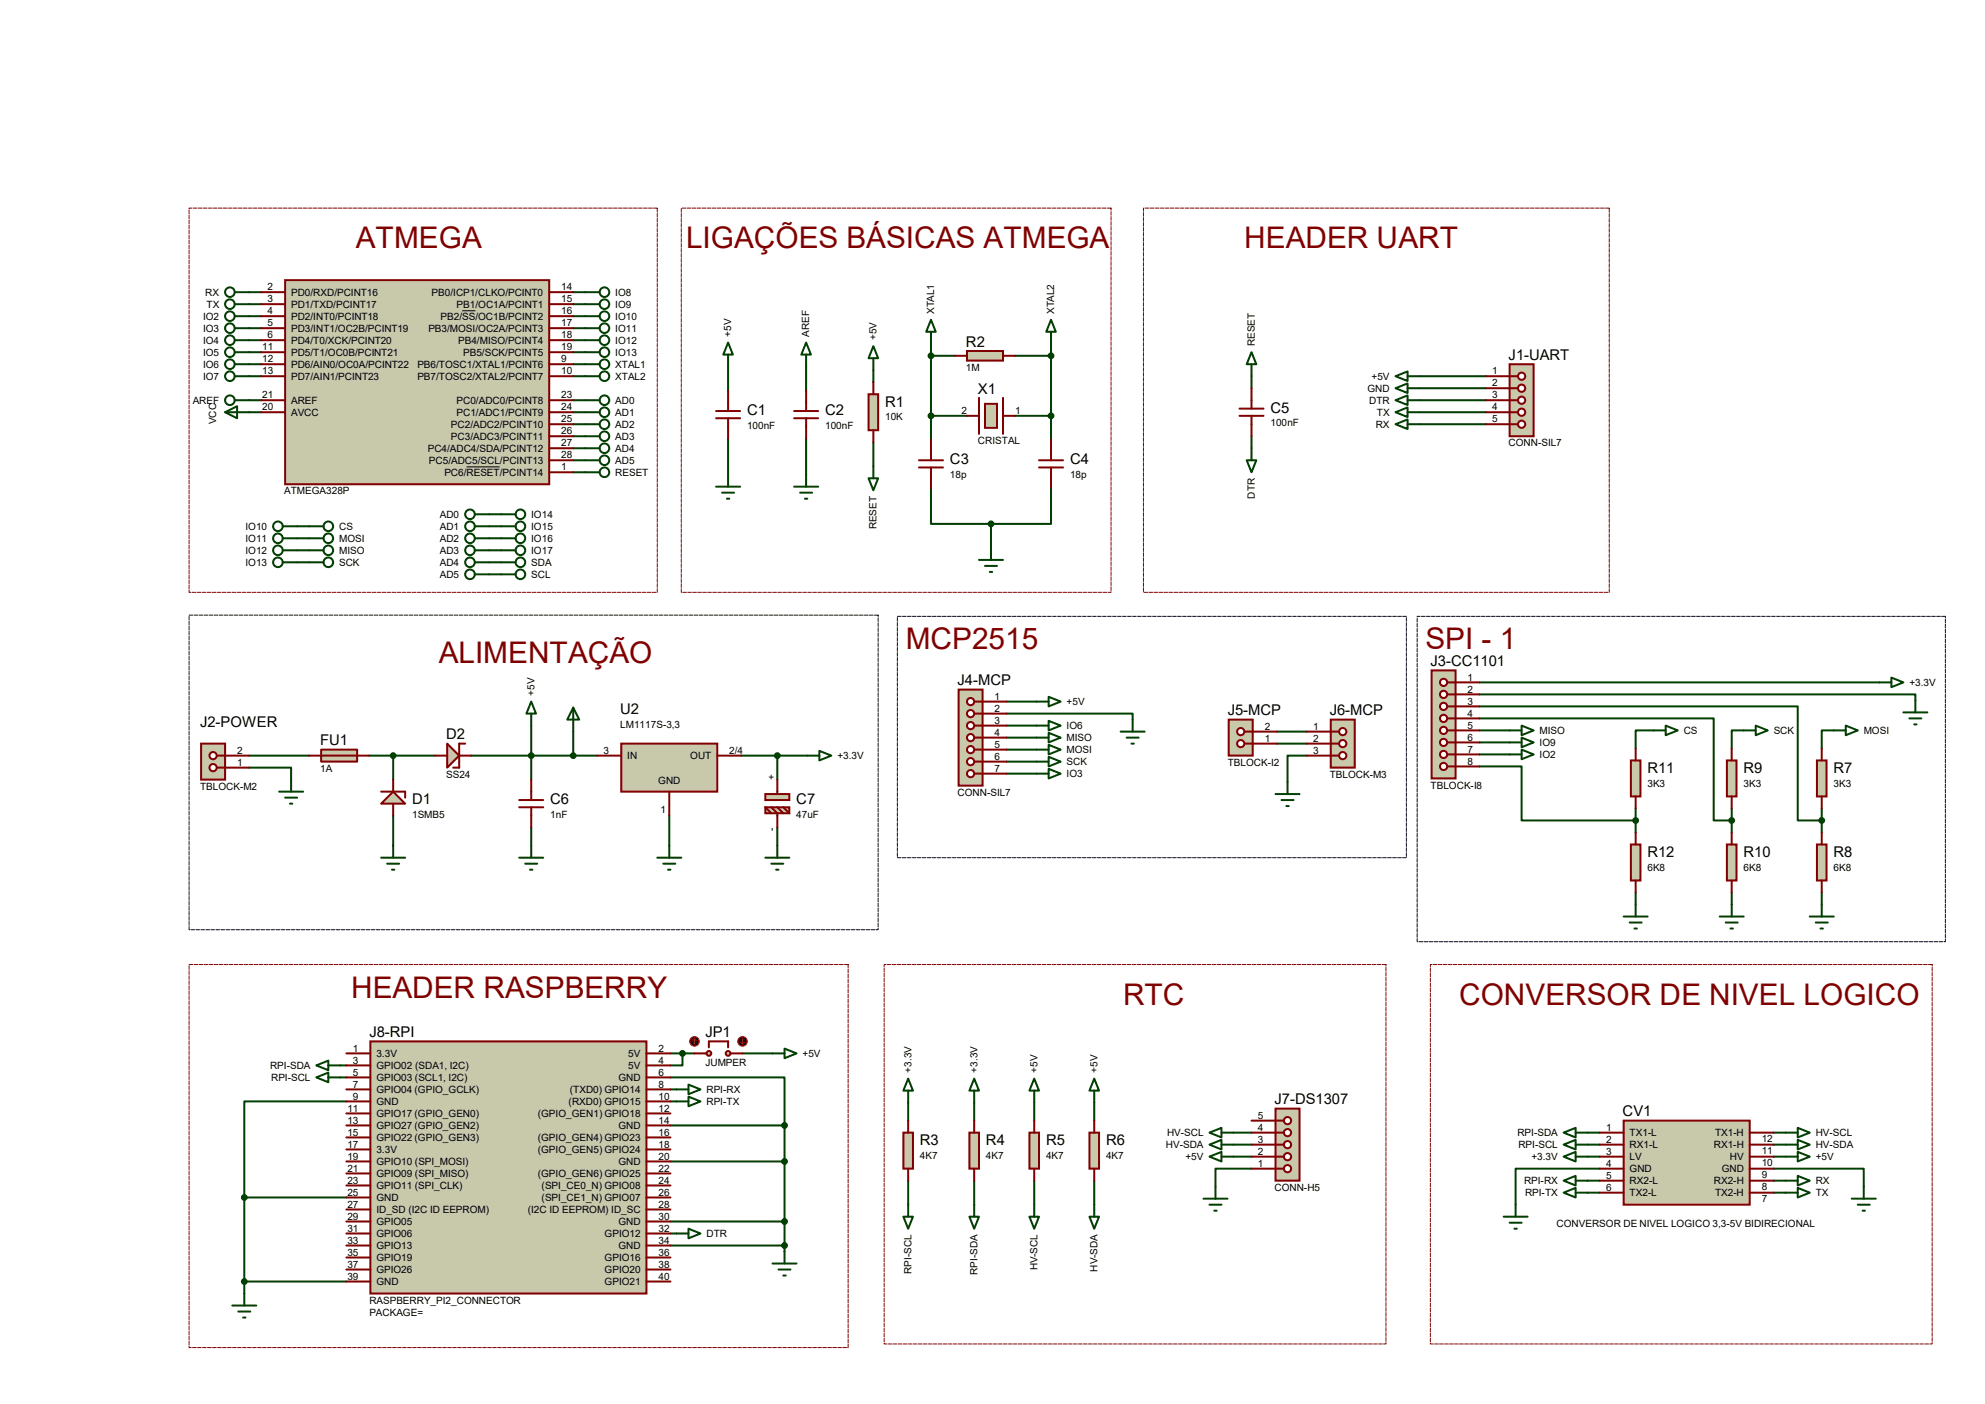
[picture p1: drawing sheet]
<svg xmlns="http://www.w3.org/2000/svg" width="420mm" height="297mm" viewBox="0 0 420 297" stroke-linecap="round" stroke-linejoin="round" font-family="sans-serif">
<g fill="none" stroke="#004000" stroke-width=".42">
<path d="M52.7 79.6h2.5M52.7 77h2.5M52.7 74.5h2.5M52.7 72h2.5M52.7 69.4h2.5M52.7 66.9h2.5M52.7 61.8h2.5M52.7 64.3h2.5M121.3 79.6h2.5M121.3 77h2.5M121.3 74.5h2.5M121.3 72h2.5"/>
<path d="M121.3 69.4h2.5M121.3 66.9h2.5M121.3 61.8h2.5M121.3 64.3h2.5M154.1 77.6v5M170.6 77.6v5M184.8 78.3v2.6M197 72.7v20.3M197 75.3h5.1M214.8 75.3h7.6M222.4 72.7v20.3M264.8 79.6v2.5"/>
<path d="M300.4 79.6h13.9M52.7 87.2h2.5M52.7 84.7h2.5M121.3 87.2h2.5M121.3 89.7h2.5M121.3 84.7h2.5M121.3 92.3h2.5M121.3 94.8h2.5M121.3 97.4h2.5M121.3 99.9h2.5M154.1 92.8v7.6M170.6 92.8v7.6"/>
<path d="M184.8 93.6v5M197 88h7.6M214.8 88h7.6M264.8 92.3v2.5M300.4 82.1h13.9M300.4 87.2h13.9M300.4 89.7h13.9M300.4 84.7h13.9M62.9 111.3h2.5M62.9 113.9h2.5M62.9 116.4h2.5M62.9 119h2.5"/>
<path d="M103.5 111.3h2.5M103.5 113.9h2.5M103.5 116.4h2.5M103.5 119h2.5M103.5 108.8h2.5M197 103.2v7.6h12.7M209.7 110.8v5.1M222.4 103.2v7.6h-12.7M103.5 121.5h2.5M52.7 159.9h12.7M78.1 159.9h14M83.2 159.9v5"/>
<path d="M99.7 159.9h26.7M112.4 153.5v11.4M121.3 154.8v5.1M156.8 159.9h14M164.5 159.9v5M213 151h26.6v1.2M213 148.4h6.3M213 153.5h6.3M213 156h6.3M213 158.6h6.3M270.1 154.8h6.4M270.1 157.3h6.4"/>
<path d="M276.5 159.9h-4.1v5.5M313.1 146.9h92.2v1.3M313.1 149.4h67.3v24.2h5M313.1 152h49.5v21.6h3.8M313.1 144.4h84.5M313.1 154.5h6.3M313.1 157.1h6.3M313.1 159.6h6.3M349.9 154.5h-3.8v3.8M368.9 154.5h-2.5v3.8M388 154.5h-2.6v3.8M52.7 162.4h8.9v2.5"/>
<path d="M83.2 172.6v6.3M112.4 175.1v3.8M141.6 172.6v6.3M164.5 175.1v3.8M213 161.1h6.3M213 163.7h6.3M313.1 162.1h8.8v11.5h24.2M346.1 171v5.1M366.4 171v5.1M385.4 171v5.1M346.1 188.8v2.5M366.4 188.8v2.5"/>
<path d="M385.4 188.8v2.5M72 225.4h1.3M72 227.9h1.3M73.3 233h-21.6v20.3M141.9 227.9h24.1v10.2M141.9 222.8h5M141.9 238.1h24.1M141.9 230.5h1.2M141.9 233h1.2M144.4 222.8v2.6h-2.5M157.1 222.8h6.3M166 238.1v26.7"/>
<path d="M192.2 233.3v3.8M206.1 233.3v3.8M218.8 233.3v3.8M231.5 233.3v3.8M261 239.6h3.8M335.9 239.6h2.6M375.3 239.6h2.5M51.7 253.3v20.3M51.7 253.3h21.6M141.9 245.7h24.1M141.9 258.4h24.1M192.2 249.8v5"/>
<path d="M206.1 249.8v5M218.8 249.8v5M231.5 249.8v5M261 244.7h3.8M261 242.1h3.8M264.8 247.2h-7.6v3.8M335.9 244.7h2.6M335.9 242.1h2.6M335.9 252.3h2.6M335.9 249.8h2.6M338.5 247.2h-17.8v7.6M375.3 247.2h19v3.8"/>
<path d="M375.3 244.7h2.5M375.3 242.1h2.5M375.3 252.3h2.5M375.3 249.8h2.5M51.7 271.1h21.6M141.9 263.5h24.1M141.9 260.9h1.2"/>
</g>
<path d="M78.4 220.3h58.4v53.3h-58.4z" fill="#c8c8aa" stroke="#800000" stroke-width=".42"/>
<g fill="none" stroke="#800000" stroke-width=".42">
<path d="M73.3 222.8h5.1M73.3 225.4h5.1M73.3 227.9h5.1M73.3 230.5h5.1M73.3 233h5.1M73.3 235.5h5.1M73.3 238.1h5.1M136.8 222.8h5.1M136.8 225.4h5.1M136.8 227.9h5.1M136.8 230.5h5.1M136.8 233h5.1"/>
<path d="M136.8 235.5h5.1M136.8 238.1h5.1M73.3 240.6h5.1M73.3 243.2h5.1M73.3 245.7h5.1M73.3 248.2h5.1M73.3 250.8h5.1M73.3 253.3h5.1M73.3 255.9h5.1M73.3 258.4h5.1M136.8 240.6h5.1M136.8 243.2h5.1"/>
<path d="M136.8 245.7h5.1M136.8 248.2h5.1M136.8 250.8h5.1M136.8 253.3h5.1M136.8 255.9h5.1M136.8 258.4h5.1M73.3 260.9h5.1M73.3 263.5h5.1M73.3 266h5.1M73.3 268.6h5.1M73.3 271.1h5.1M136.8 260.9h5.1"/>
<path d="M136.8 263.5h5.1M136.8 266h5.1M136.8 268.6h5.1M136.8 271.1h5.1"/>
</g>
<path d="M299.8 130.4h111.8v68.8h-111.8z" fill="none" stroke="#000040" stroke-width=".21" stroke-dasharray=".8 .3"/>
<path d="M302.9 141.8h5.1v22.9h-5.1z" fill="#c8c8aa" stroke="#800000" stroke-width=".42"/>
<path d="M306.2 144.4h1.8" fill="none" stroke="#800000" stroke-width=".42"/>
<circle cx="305.4" cy="144.4" r=".76" fill="#fff" stroke="#800000" stroke-width=".42"/>
<path d="M306.2 146.9h1.8" fill="none" stroke="#800000" stroke-width=".42"/>
<circle cx="305.4" cy="146.9" r=".76" fill="#fff" stroke="#800000" stroke-width=".42"/>
<path d="M306.2 149.4h1.8" fill="none" stroke="#800000" stroke-width=".42"/>
<circle cx="305.4" cy="149.4" r=".76" fill="#fff" stroke="#800000" stroke-width=".42"/>
<path d="M306.2 152h1.8" fill="none" stroke="#800000" stroke-width=".42"/>
<circle cx="305.4" cy="152" r=".76" fill="#fff" stroke="#800000" stroke-width=".42"/>
<path d="M306.2 154.5h1.8" fill="none" stroke="#800000" stroke-width=".42"/>
<circle cx="305.4" cy="154.5" r=".76" fill="#fff" stroke="#800000" stroke-width=".42"/>
<path d="M306.2 157.1h1.8" fill="none" stroke="#800000" stroke-width=".42"/>
<circle cx="305.4" cy="157.1" r=".76" fill="#fff" stroke="#800000" stroke-width=".42"/>
<path d="M306.2 159.6h1.8" fill="none" stroke="#800000" stroke-width=".42"/>
<circle cx="305.4" cy="159.6" r=".76" fill="#fff" stroke="#800000" stroke-width=".42"/>
<path d="M306.2 162.1h1.8" fill="none" stroke="#800000" stroke-width=".42"/>
<circle cx="305.4" cy="162.1" r=".76" fill="#fff" stroke="#800000" stroke-width=".42"/>
<path d="M308 144.4h5.1M308 146.9h5.1M308 149.4h5.1M308 152h5.1M308 154.5h5.1M308 157.1h5.1M308 159.6h5.1M308 162.1h5.1" fill="none" stroke="#800000" stroke-width=".42"/>
<g fill="none" stroke="#004000" stroke-width=".42">
<path d="M319.4 154.5h2.5M319.4 157.1h2.5M319.4 159.6h2.5M321.9 153.5l2.6 1-2.6 1zM321.9 156l2.6 1.1-2.6 1zM321.9 158.6l2.6 1-2.6 1zM349.9 154.5h2.5M352.4 153.5l2.6 1-2.6 1zM368.9 154.5h2.6M371.5 153.5l2.5 1-2.5 1zM388 154.5h2.5M390.5 153.5l2.6 1-2.6 1z"/>
<path d="M397.6 144.4h2.6M400.2 143.3l2.5 1.1-2.5 1zM402.7 150.7h5.1M404 152h2.5M405 153.2h.5M405.3 148.2v2.5"/>
</g>
<path d="M241.9 44h98.6v81.3h-98.6z" fill="none" stroke="#800000" stroke-width=".21" stroke-dasharray=".8 .3"/>
<path d="M319.4 77h5.1v15.3h-5.1z" fill="#c8c8aa" stroke="#800000" stroke-width=".42"/>
<path d="M319.4 79.6h1.8" fill="none" stroke="#800000" stroke-width=".42"/>
<circle cx="321.9" cy="79.6" r=".76" fill="#fff" stroke="#800000" stroke-width=".42"/>
<path d="M319.4 82.1h1.8" fill="none" stroke="#800000" stroke-width=".42"/>
<circle cx="321.9" cy="82.1" r=".76" fill="#fff" stroke="#800000" stroke-width=".42"/>
<path d="M319.4 84.7h1.8" fill="none" stroke="#800000" stroke-width=".42"/>
<circle cx="321.9" cy="84.7" r=".76" fill="#fff" stroke="#800000" stroke-width=".42"/>
<path d="M319.4 87.2h1.8" fill="none" stroke="#800000" stroke-width=".42"/>
<circle cx="321.9" cy="87.2" r=".76" fill="#fff" stroke="#800000" stroke-width=".42"/>
<path d="M319.4 89.7h1.8" fill="none" stroke="#800000" stroke-width=".42"/>
<circle cx="321.9" cy="89.7" r=".76" fill="#fff" stroke="#800000" stroke-width=".42"/>
<path d="M314.3 79.6h5.1M262.3 88h5M262.3 86.4h5M264.8 82.1v4.3M264.8 88v4.3M314.3 82.1h5.1M314.3 84.7h5.1M314.3 87.2h5.1M314.3 89.7h5.1" fill="none" stroke="#800000" stroke-width=".42"/>
<path d="M264.8 74.5l1 2.5h-2zM264.8 77v2.6M295.3 79.6l2.5-1v2zM297.8 79.6h2.6M295.3 82.1l2.5-1v2zM295.3 87.2l2.5-1v2zM295.3 89.7l2.5-1v2.1zM297.8 82.1h2.6M297.8 87.2h2.6M297.8 89.7h2.6" fill="none" stroke="#004000" stroke-width=".42"/>
<path d="M60.3 59.3h55.9v43.1h-55.9z" fill="#c8c8aa" stroke="#800000" stroke-width=".42"/>
<g fill="none" stroke="#800000" stroke-width=".42">
<path d="M55.2 61.8h5.1M55.2 64.3h5.1M55.2 69.4h5.1M55.2 66.9h5.1M55.2 77h5.1M55.2 74.5h5.1M55.2 72h5.1M55.2 79.6h5.1M116.2 61.8h5.1M116.2 64.3h5.1M116.2 69.4h5.1M116.2 66.9h5.1"/>
<path d="M116.2 77h5.1M116.2 74.5h5.1M116.2 72h5.1M116.2 79.6h5.1M55.2 87.2h5.1M55.2 84.7h5.1M116.2 99.9h5.1M116.2 97.4h5.1M116.2 94.8h5.1M116.2 92.3h5.1M116.2 89.7h5.1M116.2 87.2h5.1"/>
<path d="M116.2 84.7h5.1"/>
</g>
<path d="M97.8 65.7h2.8M98.7 98.8h7" fill="none" stroke="#000" stroke-width=".21"/>
<g fill="none" stroke="#004000" stroke-width=".42">
<path d="M49.7 79.6h3M49.7 77h3M49.7 74.5h3M49.7 72h3M49.7 69.4h3M49.7 66.9h3M123.8 74.5h3.1M123.8 72h3.1M123.8 69.4h3.1M123.8 66.9h3.1M123.8 61.8h3.1M123.8 64.3h3.1"/>
<path d="M47.6 87.2l2.6-1.3v2.6zM47.6 87.2h5.1M49.7 84.7h3M123.8 84.7h3.1M123.8 87.2h3.1M123.8 89.7h3.1M123.8 92.3h3.1M123.8 94.8h3.1M123.8 97.4h3.1M123.8 99.9h3.1M59.8 111.3h3.1M59.8 113.9h3.1"/>
<path d="M59.8 116.4h3.1M59.8 119h3.1M65.4 111.3h3.1M65.4 113.9h3.1M65.4 116.4h3.1M65.4 119h3.1M100.5 111.3h3M100.5 113.9h3M100.5 116.4h3M100.5 119h3M100.5 108.8h3M106 111.3h3.1"/>
<path d="M106 113.9h3.1M106 116.4h3.1M106 119h3.1M106 108.8h3.1M100.5 121.5h3M106 121.5h3.1"/>
<circle cx="48.6" cy="69.4" r="1.02"/>
<circle cx="48.6" cy="66.9" r="1.02"/>
<circle cx="48.6" cy="72" r="1.02"/>
<circle cx="48.6" cy="74.5" r="1.02"/>
<circle cx="48.6" cy="79.6" r="1.02"/>
<circle cx="48.6" cy="77" r="1.02"/>
<circle cx="127.9" cy="61.8" r="1.02"/>
<circle cx="127.9" cy="64.3" r="1.02"/>
<circle cx="127.9" cy="74.5" r="1.02"/>
<circle cx="127.9" cy="66.9" r="1.02"/>
<circle cx="127.9" cy="72" r="1.02"/>
<circle cx="127.9" cy="69.4" r="1.02"/>
<circle cx="48.6" cy="84.7" r="1.02"/>
<circle cx="127.9" cy="97.4" r="1.02"/>
<circle cx="127.9" cy="94.8" r="1.02"/>
<circle cx="127.9" cy="84.7" r="1.02"/>
<circle cx="127.9" cy="89.7" r="1.02"/>
<circle cx="127.9" cy="87.2" r="1.02"/>
<circle cx="127.9" cy="92.3" r="1.02"/>
<circle cx="127.9" cy="99.9" r="1.02"/>
<circle cx="58.8" cy="111.3" r="1.02"/>
<circle cx="58.8" cy="113.9" r="1.02"/>
<circle cx="58.8" cy="116.4" r="1.02"/>
<circle cx="58.8" cy="119" r="1.02"/>
<circle cx="69.5" cy="113.9" r="1.02"/>
<circle cx="69.5" cy="119" r="1.02"/>
<circle cx="69.5" cy="111.3" r="1.02"/>
<circle cx="69.5" cy="116.4" r="1.02"/>
<circle cx="99.4" cy="116.4" r="1.02"/>
<circle cx="99.4" cy="108.8" r="1.02"/>
<circle cx="99.4" cy="119" r="1.02"/>
<circle cx="99.4" cy="113.9" r="1.02"/>
<circle cx="99.4" cy="111.3" r="1.02"/>
<circle cx="110.1" cy="111.3" r="1.02"/>
<circle cx="110.1" cy="113.9" r="1.02"/>
<circle cx="110.1" cy="108.8" r="1.02"/>
<circle cx="110.1" cy="116.4" r="1.02"/>
<circle cx="110.1" cy="119" r="1.02"/>
<circle cx="99.4" cy="121.5" r="1.02"/>
<circle cx="110.1" cy="121.5" r="1.02"/>
</g>
<path d="M40 44h99.1v81.3h-99.1z" fill="none" stroke="#800000" stroke-width=".21" stroke-dasharray=".8 .3"/>
<path d="M183.8 83.4h2v7.6h-2z" fill="#c8c8aa" stroke="#800000" stroke-width=".42"/>
<g fill="none" stroke="#800000" stroke-width=".42">
<path d="M151.5 87h5.1M151.5 88.5h5.1M154.1 82.6v4.4M154.1 88.5v4.3M184.8 80.9v2.5M184.8 91v2.6M194.4 98.9h5.1M194.4 97.4h5.1M197 93v4.4M197 98.9v4.3M207.1 84.2v7.6M212.2 84.2v7.6"/>
<path d="M219.8 98.9h5.1M219.8 97.4h5.1M222.4 93v4.4M222.4 98.9v4.3"/>
</g>
<path d="M154.1 72.5l1 2.5h-2.1zM154.1 75v2.6M184.8 73.2l1 2.6h-2zM184.8 75.8v2.5M184.8 98.6v2.6M151.5 103h5.1M152.8 104.2h2.5M153.8 105.5h.5M154.1 100.4v2.6M183.8 101.2h2l-1 2.5z" fill="none" stroke="#004000" stroke-width=".42"/>
<path d="M208.4 85.4h2.5v5.1h-2.5z" fill="#c8c8aa" stroke="#800000" stroke-width=".42"/>
<path d="M204.6 88h2.5M212.2 88h2.6" fill="none" stroke="#800000" stroke-width=".42"/>
<path d="M197 67.6l1 2.6h-2zM197 70.2v2.5M222.4 67.6l1 2.6h-2zM222.4 70.2v2.5M207.1 118.4h5.1M208.4 119.7h2.5M209.7 115.9v2.5M209.4 121h.5" fill="none" stroke="#004000" stroke-width=".42"/>
<g fill="#004000" stroke="#004000" stroke-width=".42">
<circle cx="209.7" cy="110.8" r=".51"/>
<circle cx="222.4" cy="88" r=".51"/>
<circle cx="197" cy="88" r=".51"/>
</g>
<path d="M204.6 74.3h7.6v2h-7.6z" fill="#c8c8aa" stroke="#800000" stroke-width=".42"/>
<path d="M202.1 75.3h2.5M212.2 75.3h2.6M168 87h5.1M168 88.5h5.1M170.6 82.6v4.4M170.6 88.5v4.3M150 221.6v-1.3h4.1v1.3" fill="none" stroke="#800000" stroke-width=".42"/>
<g fill="#004000" stroke="#004000" stroke-width=".42">
<circle cx="197" cy="75.3" r=".51"/>
<circle cx="222.4" cy="75.3" r=".51"/>
</g>
<g fill="none" stroke="#004000" stroke-width=".42">
<path d="M49.7 61.8h3M49.7 64.3h3M123.8 77h3.1M123.8 79.6h3.1M170.6 72.5l1 2.5h-2.1zM170.6 75v2.6M168 103h5.1M169.3 104.2h2.5M170.3 105.5h.5M170.6 100.4v2.6"/>
<circle cx="48.6" cy="61.8" r="1.02"/>
<circle cx="48.6" cy="64.3" r="1.02"/>
<circle cx="127.9" cy="77" r="1.02"/>
<circle cx="127.9" cy="79.6" r="1.02"/>
</g>
<path d="M144.1 44h91v81.3h-91zM40 204h139.5v81.1h-139.5z" fill="none" stroke="#800000" stroke-width=".21" stroke-dasharray=".8 .3"/>
<g fill="#c8c8aa" stroke="#800000" stroke-width=".42">
<circle cx="150" cy="222.8" r=".51"/>
<circle cx="154.1" cy="222.8" r=".51"/>
</g>
<path d="M146.9 222.8h2.6M154.6 222.8h2.5" fill="none" stroke="#800000" stroke-width=".42"/>
<circle cx="146.9" cy="220.3" r="1.02" fill="#400000" stroke="#f00" stroke-width=".21"/>
<path d="M146.9 219.8l-.2 .2M146.9 219.8l.3 .2M146.9 219.8v1" fill="none" stroke="#f00" stroke-width=".21"/>
<circle cx="157.1" cy="220.3" r="1.02" fill="#400000" stroke="#f00" stroke-width=".21"/>
<path d="M157.1 219.8v1M156.8 220.6l.3 .2M157.4 220.6l-.3 .2" fill="none" stroke="#f00" stroke-width=".21"/>
<circle cx="144.4" cy="222.8" r=".51" fill="#004000" stroke="#004000" stroke-width=".42"/>
<path d="M163.4 222.8h2.6M166 221.8l2.5 1-2.5 1.1z" fill="none" stroke="#004000" stroke-width=".42"/>
<path d="M269.9 234.5h5.1v15.3h-5.1z" fill="#c8c8aa" stroke="#800000" stroke-width=".42"/>
<path d="M269.9 247.2h1.8" fill="none" stroke="#800000" stroke-width=".42"/>
<circle cx="272.4" cy="244.7" r=".76" fill="#fff" stroke="#800000" stroke-width=".42"/>
<path d="M269.9 244.7h1.8" fill="none" stroke="#800000" stroke-width=".42"/>
<circle cx="272.4" cy="242.1" r=".76" fill="#fff" stroke="#800000" stroke-width=".42"/>
<path d="M269.9 242.1h1.8" fill="none" stroke="#800000" stroke-width=".42"/>
<circle cx="272.4" cy="239.6" r=".76" fill="#fff" stroke="#800000" stroke-width=".42"/>
<path d="M269.9 239.6h1.8" fill="none" stroke="#800000" stroke-width=".42"/>
<circle cx="272.4" cy="237.1" r=".76" fill="#fff" stroke="#800000" stroke-width=".42"/>
<path d="M269.9 237.1h1.8" fill="none" stroke="#800000" stroke-width=".42"/>
<circle cx="272.4" cy="247.2" r=".76" fill="#fff" stroke="#800000" stroke-width=".42"/>
<path d="M264.8 239.6h5.1M264.8 237.1h5.1M264.8 247.2h5.1M264.8 244.7h5.1M264.8 242.1h5.1" fill="none" stroke="#800000" stroke-width=".42"/>
<path d="M254.6 253.6h5.1M255.9 244.7l2.5-1v2zM255.9 254.8h2.5M256.9 256.1h.5M257.2 251v2.6M258.4 244.7h2.6" fill="none" stroke="#004000" stroke-width=".42"/>
<path d="M343.5 237.1h26.7v17.7h-26.7z" fill="#c8c8aa" stroke="#800000" stroke-width=".42"/>
<path d="M338.5 239.6h5M370.2 239.6h5.1M338.5 242.1h5M338.5 244.7h5M338.5 247.2h5M338.5 249.8h5M338.5 252.3h5M370.2 242.1h5.1M370.2 244.7h5.1M370.2 247.2h5.1M370.2 249.8h5.1M370.2 252.3h5.1" fill="none" stroke="#800000" stroke-width=".42"/>
<g fill="none" stroke="#004000" stroke-width=".42">
<path d="M263.8 97.4h2l-1 2.5zM264.8 94.8v2.6M295.3 84.7l2.5-1v2zM297.8 84.7h2.6M255.9 239.6l2.5-1v2zM258.4 239.6h2.6M330.8 239.6l2.6-1v2zM333.4 239.6h2.5M377.8 239.6h2.6M380.4 238.6l2.5 1-2.5 1zM145.7 259.9l2.5 1-2.5 1.1zM255.9 242.1l2.5-1v2.1z"/>
<path d="M258.4 242.1h2.6M318.1 257.4h5.1M319.4 258.7h2.5M320.4 259.9h.5M320.7 254.8v2.6M330.8 242.1l2.6-1v2.1zM330.8 244.7l2.6-1v2zM333.4 244.7h2.5M333.4 242.1h2.5M377.8 244.7h2.6M377.8 242.1h2.6M380.4 243.7l2.5 1-2.5 1z"/>
<path d="M380.4 241.1l2.5 1-2.5 1.1zM391.8 253.6h5.1M393.1 254.8h2.5M394.1 256.1h.5M394.3 251v2.6M49.1 276.2h5.1M50.4 277.5h2.6M51.4 278.7h.5M51.7 273.6v2.6M143.1 260.9h2.6M163.4 267.3h5.1M164.7 268.6h2.6"/>
<path d="M165.7 269.8h.5M166 264.8v2.5"/>
</g>
<path d="M187.1 204h106.1v80.3h-106.1z" fill="none" stroke="#800000" stroke-width=".21" stroke-dasharray=".8 .3"/>
<g fill="#004000" stroke="#004000" stroke-width=".42">
<circle cx="166" cy="245.7" r=".51"/>
<circle cx="166" cy="263.5" r=".51"/>
<circle cx="166" cy="238.1" r=".51"/>
<circle cx="51.7" cy="271.1" r=".51"/>
</g>
<path d="M191.1 239.6h2.1v7.6h-2.1z" fill="#c8c8aa" stroke="#800000" stroke-width=".42"/>
<path d="M192.2 237.1v2.5M192.2 247.2v2.6" fill="none" stroke="#800000" stroke-width=".42"/>
<path d="M205.1 239.6h2v7.6h-2z" fill="#c8c8aa" stroke="#800000" stroke-width=".42"/>
<path d="M206.1 237.1v2.5M206.1 247.2v2.6" fill="none" stroke="#800000" stroke-width=".42"/>
<path d="M217.8 239.6h2v7.6h-2z" fill="#c8c8aa" stroke="#800000" stroke-width=".42"/>
<path d="M218.8 237.1v2.5M218.8 247.2v2.6" fill="none" stroke="#800000" stroke-width=".42"/>
<path d="M230.5 239.6h2v7.6h-2z" fill="#c8c8aa" stroke="#800000" stroke-width=".42"/>
<path d="M231.5 237.1v2.5M231.5 247.2v2.6" fill="none" stroke="#800000" stroke-width=".42"/>
<g fill="none" stroke="#004000" stroke-width=".42">
<path d="M59.1 167.5h5M60.3 168.7h2.6M61.3 170h.5M61.6 164.9v2.6M66.9 225.4l2.6-1v2zM66.9 227.9l2.6-1v2zM69.5 225.4h2.5M69.5 227.9h2.5M143.1 230.5h2.6M143.1 233h2.6M145.7 229.4l2.5 1.1-2.5 1zM145.7 232l2.5 1-2.5 1z"/>
<path d="M192.2 228.2l1 2.5h-2.1zM192.2 230.7v2.6M206.1 228.2l1 2.5h-2zM206.1 230.7v2.6M218.8 228.2l1 2.5h-2zM218.8 230.7v2.6M231.5 228.2l1 2.5h-2zM231.5 230.7v2.6M191.1 257.4h2.1l-1 2.5zM192.2 254.8v2.6M205.1 257.4h2l-1 2.5zM206.1 254.8v2.6"/>
<path d="M217.8 257.4h2l-1 2.5zM218.8 254.8v2.6M230.5 257.4h2l-1 2.5zM231.5 254.8v2.6"/>
</g>
<path d="M40 130.1h145.8v66.6h-145.8z" fill="none" stroke="#000040" stroke-width=".21" stroke-dasharray=".8 .3"/>
<path d="M42.5 157.3h5.1v7.6h-5.1z" fill="#c8c8aa" stroke="#800000" stroke-width=".42"/>
<path d="M45.8 162.4h1.8" fill="none" stroke="#800000" stroke-width=".42"/>
<circle cx="45.1" cy="162.4" r=".76" fill="#fff" stroke="#800000" stroke-width=".42"/>
<path d="M45.8 159.9h1.8" fill="none" stroke="#800000" stroke-width=".42"/>
<circle cx="45.1" cy="159.9" r=".76" fill="#fff" stroke="#800000" stroke-width=".42"/>
<path d="M47.6 159.9h5.1M47.6 162.4h5.1" fill="none" stroke="#800000" stroke-width=".42"/>
<path d="M112.4 148.4l1 2.6h-2zM112.4 151v2.5M121.3 149.7l1.3 2.5h-2.6zM121.3 149.7v5.1M170.8 159.9h2.6M173.4 158.8l2.5 1.1-2.5 1z" fill="none" stroke="#004000" stroke-width=".42"/>
<path d="M131.4 157.3h20.4v10.2h-20.4z" fill="#c8c8aa" stroke="#800000" stroke-width=".42"/>
<path d="M126.4 159.9h5M151.8 159.9h5M109.9 170.8h5M109.9 169.2h5M112.4 164.9v4.3M112.4 170.8v4.3M141.6 167.5v5.1" fill="none" stroke="#800000" stroke-width=".42"/>
<circle cx="83.2" cy="159.9" r=".51" fill="#004000" stroke="#004000" stroke-width=".42"/>
<path d="M141.6 178.9v2.5M139.1 181.4h5M140.3 182.7h2.6M141.4 184h.5" fill="none" stroke="#004000" stroke-width=".42"/>
<g fill="#c8c8aa" stroke="#800000" stroke-width=".42">
<path d="M161.9 168h5.1v1.2h-5.1z"/>
<path d="M161.9 170.8h5.1v1.2h-5.1z"/>
</g>
<path d="M161.9 170.8l1.3 1.2M163.2 170.8l1.3 1.2v3.1M164.5 164.9v3.1M164.5 170.8l1.2 1.2M165.7 170.8l1.3 1.2" fill="none" stroke="#800000" stroke-width=".42"/>
<path d="M112.4 178.9v2.5M164.5 178.9v2.5M109.9 181.4h5M111.1 182.7h2.6M112.1 184h.5M161.9 181.4h5.1M163.2 182.7h2.5M164.2 184h.5" fill="none" stroke="#004000" stroke-width=".42"/>
<circle cx="164.5" cy="159.9" r=".51" fill="#004000" stroke="#004000" stroke-width=".42"/>
<path d="M80.6 170l2.6-2.5 2.5 2.5z" fill="#c8c8aa" stroke="#800000" stroke-width=".42"/>
<path d="M80.6 167.5h5.1v1.2M83.2 164.9v2.6M83.2 170v2.6" fill="none" stroke="#800000" stroke-width=".42"/>
<path d="M83.2 178.9v2.5M80.6 181.4h5.1M81.9 182.7h2.6M82.9 184h.5" fill="none" stroke="#004000" stroke-width=".42"/>
<path d="M67.9 158.6h7.7v2.5h-7.7z" fill="#c8c8aa" stroke="#800000" stroke-width=".42"/>
<path d="M65.4 159.9h12.7" fill="none" stroke="#800000" stroke-width=".42"/>
<path d="M94.6 157.3l2.6 2.6-2.6 2.5z" fill="#c8c8aa" stroke="#800000" stroke-width=".42"/>
<path d="M92.1 159.9h2.5M97.2 159.9h2.5M98.4 157.3h-1.2v5.1h-1.3" fill="none" stroke="#800000" stroke-width=".42"/>
<g fill="#004000" stroke="#004000" stroke-width=".42">
<circle cx="51.7" cy="253.3" r=".51"/>
<circle cx="166" cy="258.4" r=".51"/>
</g>
<path d="M189.9 130.4h107.7v51h-107.7z" fill="none" stroke="#000040" stroke-width=".21" stroke-dasharray=".8 .3"/>
<g fill="none" stroke="#004000" stroke-width=".42">
<path d="M219.3 148.4h2.6M219.3 158.6h2.6M219.3 156h2.6M219.3 153.5h2.6M221.9 147.4l2.5 1-2.5 1zM221.9 157.6l2.5 1-2.5 1zM221.9 155l2.5 1-2.5 1.1zM221.9 152.5l2.5 1-2.5 1zM237.1 154.8h5.1M238.4 156h2.5M239.4 157.3h.5M239.6 152.2v2.6"/>
<path d="M219.3 161.1h2.6M219.3 163.7h2.6M221.9 160.1l2.5 1-2.5 1zM221.9 162.6l2.5 1.1-2.5 1z"/>
</g>
<path d="M202.8 145.9h5.1v20.3h-5.1z" fill="#c8c8aa" stroke="#800000" stroke-width=".42"/>
<path d="M206.1 148.4h1.8" fill="none" stroke="#800000" stroke-width=".42"/>
<circle cx="205.4" cy="148.4" r=".76" fill="#fff" stroke="#800000" stroke-width=".42"/>
<path d="M206.1 151h1.8" fill="none" stroke="#800000" stroke-width=".42"/>
<circle cx="205.4" cy="151" r=".76" fill="#fff" stroke="#800000" stroke-width=".42"/>
<path d="M206.1 153.5h1.8" fill="none" stroke="#800000" stroke-width=".42"/>
<circle cx="205.4" cy="153.5" r=".76" fill="#fff" stroke="#800000" stroke-width=".42"/>
<path d="M206.1 156h1.8" fill="none" stroke="#800000" stroke-width=".42"/>
<circle cx="205.4" cy="156" r=".76" fill="#fff" stroke="#800000" stroke-width=".42"/>
<path d="M206.1 158.6h1.8" fill="none" stroke="#800000" stroke-width=".42"/>
<circle cx="205.4" cy="158.6" r=".76" fill="#fff" stroke="#800000" stroke-width=".42"/>
<path d="M206.1 161.1h1.8" fill="none" stroke="#800000" stroke-width=".42"/>
<circle cx="205.4" cy="161.1" r=".76" fill="#fff" stroke="#800000" stroke-width=".42"/>
<path d="M206.1 163.7h1.8" fill="none" stroke="#800000" stroke-width=".42"/>
<circle cx="205.4" cy="163.7" r=".76" fill="#fff" stroke="#800000" stroke-width=".42"/>
<path d="M207.9 148.4h5.1M207.9 151h5.1M207.9 153.5h5.1M207.9 156h5.1M207.9 158.6h5.1M207.9 161.1h5.1M207.9 163.7h5.1" fill="none" stroke="#800000" stroke-width=".42"/>
<path d="M260 152.2h5v7.7h-5z" fill="#c8c8aa" stroke="#800000" stroke-width=".42"/>
<path d="M263.3 157.3h1.7" fill="none" stroke="#800000" stroke-width=".42"/>
<circle cx="262.5" cy="157.3" r=".76" fill="#fff" stroke="#800000" stroke-width=".42"/>
<path d="M263.3 154.8h1.7" fill="none" stroke="#800000" stroke-width=".42"/>
<circle cx="262.5" cy="154.8" r=".76" fill="#fff" stroke="#800000" stroke-width=".42"/>
<path d="M265 157.3h5.1M265 154.8h5.1" fill="none" stroke="#800000" stroke-width=".42"/>
<path d="M281.6 152.2h5v10.2h-5z" fill="#c8c8aa" stroke="#800000" stroke-width=".42"/>
<path d="M281.6 154.8h1.7" fill="none" stroke="#800000" stroke-width=".42"/>
<circle cx="284.1" cy="154.8" r=".76" fill="#fff" stroke="#800000" stroke-width=".42"/>
<path d="M281.6 157.3h1.7" fill="none" stroke="#800000" stroke-width=".42"/>
<circle cx="284.1" cy="157.3" r=".76" fill="#fff" stroke="#800000" stroke-width=".42"/>
<path d="M281.6 159.9h1.7" fill="none" stroke="#800000" stroke-width=".42"/>
<circle cx="284.1" cy="159.9" r=".76" fill="#fff" stroke="#800000" stroke-width=".42"/>
<path d="M276.5 154.8h5.1M276.5 157.3h5.1M276.5 159.9h5.1" fill="none" stroke="#800000" stroke-width=".42"/>
<circle cx="112.4" cy="159.9" r=".51" fill="#004000" stroke="#004000" stroke-width=".42"/>
<path d="M269.9 168h5.1M271.1 169.2h2.6M272.2 170.5h.5M272.4 165.4v2.6" fill="none" stroke="#004000" stroke-width=".42"/>
<path d="M384.4 160.9h2.1v7.6h-2.1z" fill="#c8c8aa" stroke="#800000" stroke-width=".42"/>
<path d="M385.4 158.3v2.6M385.4 168.5v2.5" fill="none" stroke="#800000" stroke-width=".42"/>
<path d="M384.4 178.6h2.1v7.7h-2.1z" fill="#c8c8aa" stroke="#800000" stroke-width=".42"/>
<path d="M385.4 176.1v2.5M385.4 186.3v2.5" fill="none" stroke="#800000" stroke-width=".42"/>
<path d="M382.9 193.9h5.1M384.2 195.2h2.5M385.2 196.4h.5M385.4 191.3v2.6" fill="none" stroke="#004000" stroke-width=".42"/>
<circle cx="385.4" cy="173.6" r=".51" fill="#004000" stroke="#004000" stroke-width=".42"/>
<path d="M365.4 160.9h2v7.6h-2z" fill="#c8c8aa" stroke="#800000" stroke-width=".42"/>
<path d="M366.4 158.3v2.6M366.4 168.5v2.5" fill="none" stroke="#800000" stroke-width=".42"/>
<path d="M365.4 178.6h2v7.7h-2z" fill="#c8c8aa" stroke="#800000" stroke-width=".42"/>
<path d="M366.4 176.1v2.5M366.4 186.3v2.5" fill="none" stroke="#800000" stroke-width=".42"/>
<path d="M363.9 193.9h5M365.1 195.2h2.6M366.1 196.4h.5M366.4 191.3v2.6" fill="none" stroke="#004000" stroke-width=".42"/>
<circle cx="366.4" cy="173.6" r=".51" fill="#004000" stroke="#004000" stroke-width=".42"/>
<path d="M345.1 160.9h2v7.6h-2z" fill="#c8c8aa" stroke="#800000" stroke-width=".42"/>
<path d="M346.1 158.3v2.6M346.1 168.5v2.5" fill="none" stroke="#800000" stroke-width=".42"/>
<path d="M345.1 178.6h2v7.7h-2z" fill="#c8c8aa" stroke="#800000" stroke-width=".42"/>
<path d="M346.1 176.1v2.5M346.1 186.3v2.5" fill="none" stroke="#800000" stroke-width=".42"/>
<path d="M343.5 193.9h5.1M344.8 195.2h2.5M345.8 196.4h.5M346.1 191.3v2.6M330.8 252.3l2.6-1v2zM330.8 249.8l2.6-1v2zM333.4 252.3h2.5M333.4 249.8h2.5M377.8 252.3h2.6M377.8 249.8h2.6M380.4 251.3l2.5 1-2.5 1zM380.4 248.8l2.5 1-2.5 1z" fill="none" stroke="#004000" stroke-width=".42"/>
<g fill="#004000" stroke="#004000" stroke-width=".42">
<circle cx="346.1" cy="173.6" r=".51"/>
<circle cx="121.3" cy="159.9" r=".51"/>
</g>
<path d="M302.6 204h106.2v80.3h-106.2z" fill="none" stroke="#800000" stroke-width=".21" stroke-dasharray=".8 .3"/>
<g font-size="6.3" fill="#800000">
<text x="75.3" y="52.5">ATMEGA</text>
<text x="145.2" y="52.5">LIGAÇÕES BÁSICAS ATMEGA</text>
<text x="263.3" y="52.5">HEADER UART</text>
<text x="191.6" y="137.4">MCP2515</text>
<text x="301.6" y="137.4">SPI - 1</text>
<text x="92.8" y="140.2">ALIMENTAÇÃO</text>
<text x="74.3" y="211">HEADER RASPBERRY</text>
<text x="237.6" y="212.6">RTC</text>
<text x="308.7" y="212.6">CONVERSOR DE NIVEL LOGICO</text>
</g>
<g font-size="3.1">
<text x="204.4" y="73.4">R2</text>
<text x="319.2" y="76.2">J1-UART</text>
<text x="206.9" y="83.3">X1</text>
<text x="158.1" y="87.8">C1</text>
<text x="174.6" y="87.8">C2</text>
<text x="187.3" y="86">R1</text>
<text x="268.8" y="87.3">C5</text>
<text x="201" y="98.2">C3</text>
<text x="226.4" y="98.2">C4</text>
<text x="302.7" y="140.9">J3-CC1101</text>
<text x="202.6" y="145">J4-MCP</text>
<text x="42.3" y="153.9">J2-POWER</text>
<text x="131.2" y="151">U2</text>
<text x="259.8" y="151.3">J5-MCP</text>
<text x="281.3" y="151.3">J6-MCP</text>
<text x="67.7" y="157.7">FU1</text>
<text x="94.4" y="156.4">D2</text>
<text x="348.6" y="163.5">R11</text>
<text x="368.9" y="163.5">R9</text>
<text x="387.9" y="163.5">R7</text>
<text x="87.2" y="170.1">D1</text>
<text x="116.4" y="170.1">C6</text>
<text x="168.5" y="170.1">C7</text>
<text x="348.6" y="181.3">R12</text>
<text x="368.9" y="181.3">R10</text>
<text x="387.9" y="181.3">R8</text>
<text x="78.1" y="219.4">J8-RPI</text>
<text x="149.3" y="219.4">JP1</text>
<text x="269.7" y="233.6">J7-DS1307</text>
<text x="343.3" y="236.2">CV1</text>
<text x="194.6" y="242.2">R3</text>
<text x="208.6" y="242.2">R4</text>
<text x="221.3" y="242.2">R5</text>
<text x="234" y="242.2">R6</text>
</g>
<g font-size="2.1">
<text x="43.4" y="62.6">RX</text>
<text x="43.7" y="65.1">TX</text>
<text x="56.6" y="64">3</text>
<text x="56.6" y="61.4">2</text>
<text x="61.6" y="65.1">PD1/TXD/PCINT17</text>
<text x="61.6" y="62.6">PD0/RXD/PCINT16</text>
<text x="91.3" y="62.6">PB0/ICP1/CLKO/PCINT0</text>
<text x="96.6" y="65.1">PB1/OC1A/PCINT1</text>
<text x="118.7" y="61.4">14</text>
<text x="118.7" y="64">15</text>
<text x="130.2" y="62.6">IO8</text>
<text x="130.2" y="65.1">IO9</text>
<text x="43" y="70.2">IO3</text>
<text x="43" y="67.6">IO2</text>
<text x="56.6" y="71.6">6</text>
<text x="56.6" y="69">5</text>
<text x="56.6" y="66.5">4</text>
<text x="61.6" y="70.2">PD3/INT1/OC2B/PCINT19</text>
<text x="61.6" y="67.6">PD2/INT0/PCINT18</text>
<text x="90.6" y="70.2">PB3/MOSI/OC2A/PCINT3</text>
<text x="93.2" y="67.6">PB2/SS/OC1B/PCINT2</text>
<text x="118.7" y="69">17</text>
<text x="118.7" y="66.5">16</text>
<text x="118.7" y="71.6">18</text>
<text x="130.2" y="67.6">IO10</text>
<text x="130.2" y="70.2">IO11</text>
<text x="154.7" y="71.2" transform="rotate(-90 154.7 71.2)">+5V</text>
<text x="171.2" y="71.2" transform="rotate(-90 171.2 71.2)">AREF</text>
<text x="185.5" y="72" transform="rotate(-90 185.5 72)">+5V</text>
<text x="197.7" y="66.4" transform="rotate(-90 197.7 66.4)">XTAL1</text>
<text x="223.1" y="66.4" transform="rotate(-90 223.1 66.4)">XTAL2</text>
<text x="43" y="77.8">IO6</text>
<text x="43" y="75.3">IO5</text>
<text x="43" y="72.7">IO4</text>
<text x="55.5" y="76.7">12</text>
<text x="55.5" y="74.1">11</text>
<text x="61.6" y="77.8">PD6/AIN0/OC0A/PCINT22</text>
<text x="61.6" y="75.3">PD5/T1/OC0B/PCINT21</text>
<text x="61.6" y="72.7">PD4/T0/XCK/PCINT20</text>
<text x="88.3" y="77.8">PB6/TOSC1/XTAL1/PCINT6</text>
<text x="96.9" y="72.7">PB4/MISO/PCINT4</text>
<text x="98" y="75.3">PB5/SCK/PCINT5</text>
<text x="118.7" y="74.1">19</text>
<text x="118.7" y="76.7">9</text>
<text x="130.2" y="72.7">IO12</text>
<text x="130.2" y="75.3">IO13</text>
<text x="130.2" y="77.8">XTAL1</text>
<text x="265.5" y="73.2" transform="rotate(-90 265.5 73.2)">RESET</text>
<text x="43" y="80.3">IO7</text>
<text x="55.5" y="79.2">13</text>
<text x="61.6" y="80.3">PD7/AIN1/PCINT23</text>
<text x="88.3" y="80.3">PB7/TOSC2/XTAL2/PCINT7</text>
<text x="118.7" y="79.2">10</text>
<text x="130.2" y="80.3">XTAL2</text>
<text x="204.4" y="78.4">1M</text>
<text x="289.3" y="82.9">GND</text>
<text x="290.2" y="80.3">+5V</text>
<text x="315.7" y="79.2">1</text>
<text x="315.7" y="81.7">2</text>
<text x="40.8" y="85.4">AREF</text>
<text x="45.8" y="89.7" transform="rotate(-90 45.8 89.7)">VCC</text>
<text x="55.5" y="86.8">20</text>
<text x="55.5" y="84.3">21</text>
<text x="61.6" y="88">AVCC</text>
<text x="61.6" y="85.4">AREF</text>
<text x="96.6" y="88">PC1/ADC1/PCINT9</text>
<text x="96.6" y="85.4">PC0/ADC0/PCINT8</text>
<text x="118.7" y="89.4">25</text>
<text x="118.7" y="86.8">24</text>
<text x="118.7" y="84.3">23</text>
<text x="130.2" y="85.4">AD0</text>
<text x="130.2" y="88">AD1</text>
<text x="187.3" y="88.9">10K</text>
<text x="203.4" y="87.6">2</text>
<text x="214.8" y="87.6">1</text>
<text x="289.7" y="85.4">DTR</text>
<text x="291.3" y="88">TX</text>
<text x="315.7" y="84.3">3</text>
<text x="315.7" y="86.8">4</text>
<text x="315.7" y="89.4">5</text>
<text x="90.5" y="95.6">PC4/ADC4/SDA/PCINT12</text>
<text x="95.4" y="93">PC3/ADC3/PCINT11</text>
<text x="95.4" y="90.5">PC2/ADC2/PCINT10</text>
<text x="118.7" y="94.4">27</text>
<text x="118.7" y="91.9">26</text>
<text x="130.2" y="90.5">AD2</text>
<text x="130.2" y="93">AD3</text>
<text x="130.2" y="95.6">AD4</text>
<text x="158.1" y="90.7">100nF</text>
<text x="174.6" y="90.7">100nF</text>
<text x="206.9" y="93.9">CRISTAL</text>
<text x="268.8" y="90.2">100nF</text>
<text x="291.1" y="90.5">RX</text>
<text x="319.2" y="94.4">CONN-SIL7</text>
<text x="90.8" y="98.1">PC5/ADC5/SCL/PCINT13</text>
<text x="94" y="100.7">PC6/RESET/PCINT14</text>
<text x="118.7" y="99.5">1</text>
<text x="118.7" y="97">28</text>
<text x="130.2" y="98.1">AD5</text>
<text x="130.2" y="100.7">RESET</text>
<text x="201" y="101.1">18p</text>
<text x="226.4" y="101.1">18p</text>
<text x="60.1" y="104.6">ATMEGA328P</text>
<text x="265.5" y="105.5" transform="rotate(-90 265.5 105.5)">DTR</text>
<text x="51.9" y="112.1">IO10</text>
<text x="71.8" y="112.1">CS</text>
<text x="93" y="109.6">AD0</text>
<text x="93" y="112.1">AD1</text>
<text x="112.4" y="109.6">IO14</text>
<text x="112.4" y="112.1">IO15</text>
<text x="185.5" y="112" transform="rotate(-90 185.5 112)">RESET</text>
<text x="51.9" y="114.6">IO11</text>
<text x="51.9" y="117.2">IO12</text>
<text x="51.9" y="119.7">IO13</text>
<text x="71.8" y="114.6">MOSI</text>
<text x="71.8" y="117.2">MISO</text>
<text x="71.8" y="119.7">SCK</text>
<text x="93" y="114.6">AD2</text>
<text x="93" y="117.2">AD3</text>
<text x="93" y="119.7">AD4</text>
<text x="112.4" y="114.6">IO16</text>
<text x="112.4" y="117.2">IO17</text>
<text x="112.4" y="119.7">SDA</text>
<text x="93" y="122.3">AD5</text>
<text x="112.4" y="122.3">SCL</text>
<text x="310.5" y="144">1</text>
<text x="113.1" y="147.1" transform="rotate(-90 113.1 147.1)">+5V</text>
<text x="210.4" y="148">1</text>
<text x="225.7" y="149.2">+5V</text>
<text x="310.5" y="146.5">2</text>
<text x="310.5" y="149.1">3</text>
<text x="404" y="145.1">+3.3V</text>
<text x="131.2" y="154">LM1117S-3,3</text>
<text x="210.4" y="150.6">2</text>
<text x="210.4" y="153.1">3</text>
<text x="210.4" y="155.7">4</text>
<text x="225.7" y="154.3">IO6</text>
<text x="267.6" y="154.4">2</text>
<text x="277.8" y="154.4">1</text>
<text x="310.5" y="151.6">4</text>
<text x="310.5" y="154.1">5</text>
<text x="325.8" y="155.3">MISO</text>
<text x="356.2" y="155.3">CS</text>
<text x="375.3" y="155.3">SCK</text>
<text x="394.3" y="155.3">MOSI</text>
<text x="50.2" y="159.5">2</text>
<text x="127.7" y="159.5">3</text>
<text x="132.7" y="160.6">IN</text>
<text x="146" y="160.6">OUT</text>
<text x="154.3" y="159.5">2/4</text>
<text x="177.2" y="160.6">+3.3V</text>
<text x="210.4" y="158.2">5</text>
<text x="210.4" y="160.7">6</text>
<text x="225.7" y="159.3">MOSI</text>
<text x="225.7" y="161.9">SCK</text>
<text x="225.7" y="156.8">MISO</text>
<text x="267.6" y="156.9">1</text>
<text x="277.8" y="156.9">2</text>
<text x="277.8" y="159.5">3</text>
<text x="310.5" y="156.7">6</text>
<text x="310.5" y="159.2">7</text>
<text x="310.5" y="161.8">8</text>
<text x="325.8" y="157.8">IO9</text>
<text x="325.8" y="160.4">IO2</text>
<text x="42.3" y="167.1">TBLOCK-M2</text>
<text x="50.2" y="162">1</text>
<text x="67.7" y="163.3">1A</text>
<text x="94.4" y="164.5">SS24</text>
<text x="139.3" y="165.8">GND</text>
<text x="164" y="164.9" transform="rotate(-90 164 164.9)">+</text>
<text x="210.4" y="163.3">7</text>
<text x="225.7" y="164.4">IO3</text>
<text x="259.8" y="162">TBLOCK-I2</text>
<text x="281.3" y="164.5">TBLOCK-M3</text>
<text x="302.7" y="166.8">TBLOCK-I8</text>
<text x="348.6" y="166.4">3K3</text>
<text x="368.9" y="166.4">3K3</text>
<text x="387.9" y="166.4">3K3</text>
<text x="87.2" y="173">1SMB5</text>
<text x="116.4" y="173">1nF</text>
<text x="139.8" y="172">1</text>
<text x="168.5" y="173">47uF</text>
<text x="202.6" y="168.4">CONN-SIL7</text>
<text x="164" y="175.8" transform="rotate(-90 164 175.8)">-</text>
<text x="348.6" y="184.2">6K8</text>
<text x="368.9" y="184.2">6K8</text>
<text x="387.9" y="184.2">6K8</text>
<text x="57.1" y="226.1">RPI-SDA</text>
<text x="74.6" y="222.5">1</text>
<text x="74.6" y="225">3</text>
<text x="74.6" y="227.5">5</text>
<text x="79.6" y="223.6">3.3V</text>
<text x="79.6" y="226.1">GPIO02 (SDA1, I2C)</text>
<text x="132.9" y="223.6">5V</text>
<text x="132.9" y="226.1">5V</text>
<text x="139.3" y="222.5">2</text>
<text x="139.3" y="225">4</text>
<text x="139.3" y="227.5">6</text>
<text x="149.3" y="225.5">JUMPER</text>
<text x="169.8" y="223.6">+5V</text>
<text x="192.8" y="226.9" transform="rotate(-90 192.8 226.9)">+3.3V</text>
<text x="206.8" y="226.9" transform="rotate(-90 206.8 226.9)">+3.3V</text>
<text x="219.5" y="226.9" transform="rotate(-90 219.5 226.9)">+5V</text>
<text x="232.2" y="226.9" transform="rotate(-90 232.2 226.9)">+5V</text>
<text x="57.4" y="228.7">RPI-SCL</text>
<text x="74.6" y="230.1">7</text>
<text x="74.6" y="232.6">9</text>
<text x="79.6" y="228.7">GPIO03 (SCL1, I2C)</text>
<text x="79.6" y="231.2">GPIO04 (GPIO_GCLK)</text>
<text x="79.6" y="233.8">GND</text>
<text x="120.3" y="233.8">(RXD0) GPIO15</text>
<text x="120.6" y="231.2">(TXD0) GPIO14</text>
<text x="130.9" y="228.7">GND</text>
<text x="139.3" y="230.1">8</text>
<text x="139.3" y="232.6">10</text>
<text x="149.5" y="231.2">RPI-RX</text>
<text x="149.5" y="233.8">RPI-TX</text>
<text x="73.5" y="235.2">11</text>
<text x="73.5" y="237.7">13</text>
<text x="79.6" y="236.3">GPIO17 (GPIO_GEN0)</text>
<text x="79.6" y="238.8">GPIO27 (GPIO_GEN2)</text>
<text x="113.8" y="236.3">(GPIO_GEN1) GPIO18</text>
<text x="130.9" y="238.8">GND</text>
<text x="139.3" y="235.2">12</text>
<text x="139.3" y="237.7">14</text>
<text x="266.1" y="239.2">4</text>
<text x="266.1" y="236.7">5</text>
<text x="339.8" y="239.2">1</text>
<text x="73.5" y="240.2">15</text>
<text x="73.5" y="242.8">17</text>
<text x="73.5" y="245.3">19</text>
<text x="79.6" y="241.4">GPIO22 (GPIO_GEN3)</text>
<text x="79.6" y="243.9">3.3V</text>
<text x="113.8" y="241.4">(GPIO_GEN4) GPIO23</text>
<text x="113.8" y="243.9">(GPIO_GEN5) GPIO24</text>
<text x="139.3" y="240.2">16</text>
<text x="139.3" y="242.8">18</text>
<text x="139.3" y="245.3">20</text>
<text x="194.6" y="245.2">4K7</text>
<text x="208.6" y="245.2">4K7</text>
<text x="221.3" y="245.2">4K7</text>
<text x="234" y="245.2">4K7</text>
<text x="246.7" y="242.9">HV-SDA</text>
<text x="246.9" y="240.4">HV-SCL</text>
<text x="250.8" y="245.4">+5V</text>
<text x="266.1" y="244.3">2</text>
<text x="266.1" y="241.8">3</text>
<text x="321.1" y="240.4">RPI-SDA</text>
<text x="321.3" y="242.9">RPI-SCL</text>
<text x="324" y="245.4">+3.3V</text>
<text x="339.8" y="241.8">2</text>
<text x="339.8" y="244.3">3</text>
<text x="344.8" y="240.4">TX1-L</text>
<text x="344.8" y="242.9">RX1-L</text>
<text x="344.8" y="245.4">LV</text>
<text x="362.6" y="242.9">RX1-H</text>
<text x="362.9" y="240.4">TX1-H</text>
<text x="366" y="245.4">HV</text>
<text x="372.7" y="241.6">12</text>
<text x="372.7" y="244.1">11</text>
<text x="384.2" y="245.4">+5V</text>
<text x="384.2" y="242.9">HV-SDA</text>
<text x="384.2" y="240.4">HV-SCL</text>
<text x="73.5" y="247.9">21</text>
<text x="73.5" y="250.4">23</text>
<text x="79.6" y="246.5">GPIO10 (SPI_MOSI)</text>
<text x="79.6" y="249">GPIO09 (SPI_MISO)</text>
<text x="79.6" y="251.5">GPIO11 (SPI_CLK)</text>
<text x="113.8" y="249">(GPIO_GEN6) GPIO25</text>
<text x="114.6" y="251.5">(SPI_CE0_N) GPIO08</text>
<text x="130.9" y="246.5">GND</text>
<text x="139.3" y="247.9">22</text>
<text x="139.3" y="250.4">24</text>
<text x="266.1" y="246.8">1</text>
<text x="269.7" y="251.9">CONN-H5</text>
<text x="322.5" y="250.5">RPI-RX</text>
<text x="339.8" y="246.8">4</text>
<text x="339.8" y="249.4">5</text>
<text x="339.8" y="251.9">6</text>
<text x="344.8" y="248">GND</text>
<text x="344.8" y="250.5">RX2-L</text>
<text x="362.6" y="250.5">RX2-H</text>
<text x="364.3" y="248">GND</text>
<text x="372.7" y="246.6">10</text>
<text x="372.7" y="249.2">9</text>
<text x="372.7" y="251.7">8</text>
<text x="384.2" y="250.5">RX</text>
<text x="73.5" y="252.9">25</text>
<text x="73.5" y="255.5">27</text>
<text x="79.6" y="254.1">GND</text>
<text x="79.6" y="256.6">ID_SD (I2C ID EEPROM)</text>
<text x="111.7" y="256.6">(I2C ID EEPROM) ID_SC</text>
<text x="114.6" y="254.1">(SPI_CE1_N) GPIO07</text>
<text x="139.3" y="252.9">26</text>
<text x="139.3" y="255.5">28</text>
<text x="322.7" y="253.1">RPI-TX</text>
<text x="344.8" y="253.1">TX2-L</text>
<text x="362.9" y="253.1">TX2-H</text>
<text x="372.7" y="254.3">7</text>
<text x="384.2" y="253.1">TX</text>
<text x="73.5" y="258">29</text>
<text x="73.5" y="260.6">31</text>
<text x="73.5" y="263.1">33</text>
<text x="79.6" y="259.2">GPIO05</text>
<text x="79.6" y="261.7">GPIO06</text>
<text x="127.9" y="261.7">GPIO12</text>
<text x="130.9" y="259.2">GND</text>
<text x="139.3" y="258">30</text>
<text x="139.3" y="260.6">32</text>
<text x="139.3" y="263.1">34</text>
<text x="149.5" y="261.7">DTR</text>
<text x="329.4" y="259.5">CONVERSOR DE NIVEL LOGICO 3,3-5V BIDIRECIONAL</text>
<text x="73.5" y="265.6">35</text>
<text x="73.5" y="268.2">37</text>
<text x="79.6" y="264.2">GPIO13</text>
<text x="79.6" y="266.8">GPIO19</text>
<text x="79.6" y="269.3">GPIO26</text>
<text x="127.9" y="266.8">GPIO16</text>
<text x="127.9" y="269.3">GPIO20</text>
<text x="130.9" y="264.2">GND</text>
<text x="139.3" y="265.6">36</text>
<text x="139.3" y="268.2">38</text>
<text x="192.8" y="269.5" transform="rotate(-90 192.8 269.5)">RPI-SCL</text>
<text x="206.8" y="269.7" transform="rotate(-90 206.8 269.7)">RPI-SDA</text>
<text x="219.5" y="268.8" transform="rotate(-90 219.5 268.8)">HV-SCL</text>
<text x="232.2" y="269" transform="rotate(-90 232.2 269)">HV-SDA</text>
<text x="73.5" y="270.7">39</text>
<text x="78.1" y="275.8">RASPBERRY_PI2_CONNECTOR</text>
<text x="79.6" y="271.9">GND</text>
<text x="127.9" y="271.9">GPIO21</text>
<text x="139.3" y="270.7">40</text>
<text x="78.1" y="278.3">PACKAGE=</text>
</g>
</svg>
